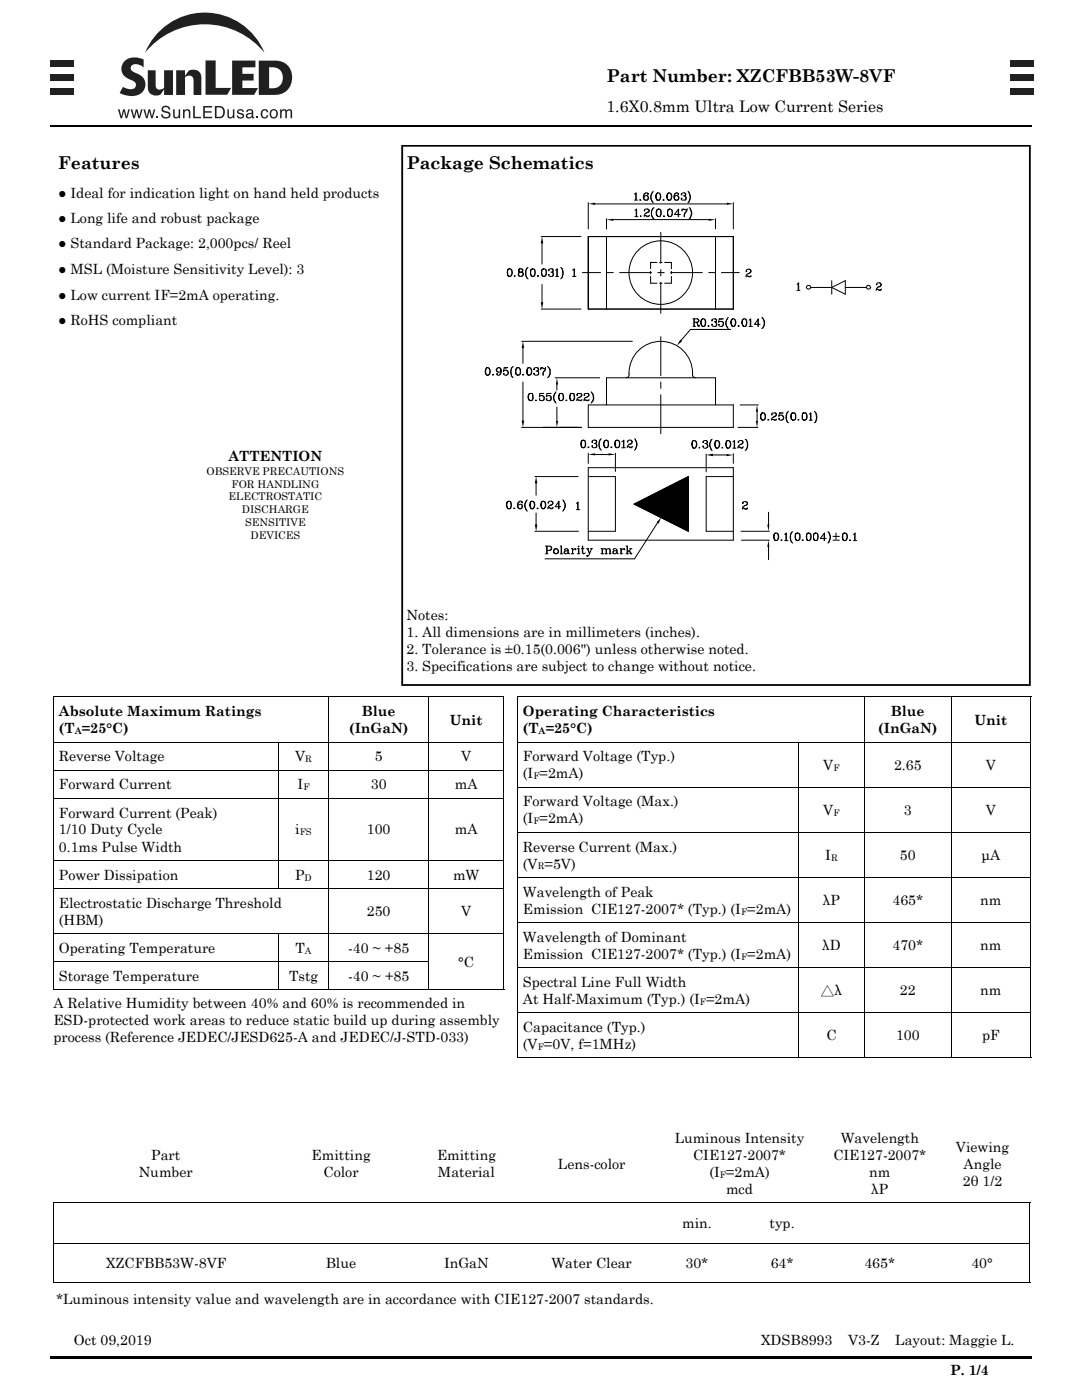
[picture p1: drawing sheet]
<svg xmlns="http://www.w3.org/2000/svg" width="216mm" height="279mm" viewBox="0 0 216 279" stroke-linecap="round" stroke-linejoin="round" font-family="sans-serif">
<g fill="#231f20">
<path d="M10 17.6h4.6v1.3h-4.6z"/>
<path d="M10 14.7h4.6v1.4h-4.6z"/>
<path d="M10 12.1h4.6v1.4h-4.6z"/>
<path d="M201.6 17.6h4.7v1.3h-4.7z"/>
<path d="M201.6 14.7h4.7v1.4h-4.7z"/>
<path d="M201.6 12.1h4.7v1.4h-4.7z"/>
<path d="M25 12a3.6 3.6 0 0 1 3.7-.1v1.6l-1-.6a1 1 0 0 0-1.1 0 1 1 0 0 0-.5 1l.5 .4a2.92 2.92 0 0 1 2.4 2.5 2.73 2.73 0 0 1-3.7 2.3l-1.4-.6 .7-1.2a1.99 1.99 0 0 0 2.4 .1 .92 .92 0 0 0-.7-1.4 2.31 2.31 0 0 1-1.6-3.6z"/>
<path d="M41 12.1h2v5.4h3.1l-.8 1.4h-4.3z"/>
<path d="M46.3 12.1h4.7v1.3h-2.6v1.3h2.2v1.4h-2.2v1.5h3.1l-.8 1.3h-4.4z"/>
<path d="M29.5 14h1.6v2.6a.98 .98 0 0 0 .4 1.2 .98 .98 0 0 0 1.2-.2v-3.6h1.8v5h-1.8v-1.2l-.7 1.1a1.69 1.69 0 0 1-2.5-1.6z"/>
<path d="M35.2 14h1.7v1.1l.8-1a1.69 1.69 0 0 1 2.5 1.6v3.3h-1.6v-2.6a.99 .99 0 0 0-.4-1.2 .99 .99 0 0 0-1.3 .2v3.6h-1.7z"/>
<path d="M31.4 6.6a12.9 12.9 0 0 1 21.4 3.9 15.3 15.3 0 0 0-23.9 0 12.9 12.9 0 0 1 2.5-3.9z"/>
<path d="M23.5 21.8h.4l.3 1.4 .4-1.4h.3l.3 1.4 .4-1.4h.3l-.5 1.8h-.3l-.4-1.4-.3 1.4h-.3z"/>
<path d="M26.1 21.8h.3l.3 1.4 .4-1.4h.3l.4 1.4 .3-1.4h.3l-.5 1.8h-.3l-.3-1.4-.4 1.4h-.3z"/>
<path d="M28.6 21.8h.3l.4 1.4 .3-1.4h.4l.3 1.4 .4-1.4h.3l-.5 1.8h-.3l-.4-1.4-.4 1.4h-.3z"/>
<path d="M31.2 23.2h.4v.4h-.4z"/>
<path d="M32.4 21.3a.92 .92 0 0 1 1.6 .6h-.4a.54 .54 0 0 0-.5-.5 .54 .54 0 0 0-.5 .5l.1 .2a1.89 1.89 0 0 1 1.3 .6 .93 .93 0 0 1-.9 1 .93 .93 0 0 1-1-.9h.4a.61 .61 0 0 0 .6 .6 .61 .61 0 0 0 .6-.6l-.1-.1a1.83 1.83 0 0 1-1.3-.7v-.4z"/>
<path d="M34.5 21.8h.3v1.2a.4 .4 0 0 0 .5 .4 .4 .4 0 0 0 .3-.5l.1-1.1h.2v1.8h-.2v-.3a.6 .6 0 0 1-.7 .3 .6 .6 0 0 1-.5-.6z"/>
<path d="M36.5 21.8h.3v.3a.64 .64 0 0 1 .7-.3 .64 .64 0 0 1 .5 .7v1.1h-.3v-1.1a.44 .44 0 0 0-.6-.4 .44 .44 0 0 0-.3 .6v.9h-.3z"/>
<path d="M38.5 21.2h.4v2.1h1.2v.3h-1.6z"/>
<path d="M40.6 21.2h1.7v.3h-1.4v.7h1.3v.3h-1.3v.8h1.4v.3h-1.7z"/>
<path d="M45.4 21.8h.3v1.2a.4 .4 0 0 0 .4 .4 .4 .4 0 0 0 .4-.5v-1.1h.3v1.8h-.3v-.3a.6 .6 0 0 1-.7 .3 .6 .6 0 0 1-.4-.6z"/>
<path d="M47.5 21.9a.72 .72 0 0 1 1.2 .4h-.3a.38 .38 0 0 0-.4-.3 .38 .38 0 0 0-.4 .4h.1a1.15 1.15 0 0 1 1 .7 .75 .75 0 0 1-.7 .6 .75 .75 0 0 1-.8-.7h.3a.43 .43 0 0 0 .5 .4 .43 .43 0 0 0 .4-.4l-.1-.1a.9 .9 0 0 1-1-.7z"/>
<path d="M51.2 23.2h.3v.4h-.3z"/>
<path d="M52.2 22a.73 .73 0 0 1 .8-.2 .73 .73 0 0 1 .5 .6h-.3a.49 .49 0 0 0-.6-.3 .49 .49 0 0 0-.3 .7 .47 .47 0 0 0 .4 .6 .47 .47 0 0 0 .5-.4h.3a.8 .8 0 0 1-1 .6 .8 .8 0 0 1-.5-1.1z"/>
<path d="M55.9 21.8h.3v.3a.58 .58 0 0 1 1 0 .59 .59 0 0 1 .7-.3 .59 .59 0 0 1 .4 .6v1.2h-.3v-1.4l-.3-.1a.43 .43 0 0 0-.5 .5v1h-.3v-1.2a.4 .4 0 0 0-.5-.3 .4 .4 0 0 0-.2 .6v.9h-.3z"/>
<path d="M51.6 12.1v6.8h3a3.4 3.4 0 0 0 3.7-2.9 3.4 3.4 0 0 0-2.7-3.8zM53.7 13.4a2.18 2.18 0 0 1 2.7 2.1 2.18 2.18 0 0 1-2.7 2.1z"/>
<path d="M42.9 21.2h1a1.24 1.24 0 0 1 1 1.2 1.24 1.24 0 0 1-1 1.2h-1zM43.2 21.4v1.9h.6a.96 .96 0 0 0 .7-.9 .96 .96 0 0 0-.7-1z"/>
<path d="M49.2 22a.76 .76 0 0 1 1.3 .3v1l.2 .1v.2h-.3l-.2-.2a.59 .59 0 0 1-.9 .2 .59 .59 0 0 1 .2-1l.7-.2a.4 .4 0 0 0-.3-.4 .4 .4 0 0 0-.5 .4h-.3zM49.4 23a.42 .42 0 0 0 .5 .4 .42 .42 0 0 0 .3-.7z"/>
<path d="M54 22a.88 .88 0 0 1 1.2 .1 .88 .88 0 0 1 0 1.2 .88 .88 0 0 1-1.2 .1l-.2-.7zM54.3 22.1a.67 .67 0 0 0-.2 .9 .67 .67 0 0 0 .8 .3 .68 .68 0 0 0 .2-.8 .68 .68 0 0 0-.8-.4z"/>
</g>
<path d="M10 25.1h195.9" fill="none" stroke="#000" stroke-width=".34"/>
<g fill="#000">
<path d="M108.2 47.2l.2 1.4h-.5zM117.4 40.7l1.3-.3v.5zM121 43.8l1.4-.1v.4zM141.4 43.7l1.4 .1-1.4 .3zM145.1 40.4l1.2 .3-1.2 .2zM104.3 68.1l.3 1.4h-.5zM107.9 60.3h.5l-.2 1.4zM111.1 75.4l.3 1.3h-.5zM135.7 67.8l.4 .3-1 .9zM104.1 83.9h.5l-.3 1.4zM107 95.1l.2 1.4h-.5zM110.9 84h.5l-.3 1.3z"/>
<path d="M117.4 90.7l1.3-.2v.4zM121.4 90.5l1.4 .2-1.4 .2zM140.9 90.8l1.4-.3v.5zM145 90.6l1.3 .2-1.3 .2zM151.1 80.8l.1 1.4h-.4zM150.8 84h.4l-.1 1.3zM106.7 104.7h.5l-.2 1.3zM131.9 103.2l-.5 1.3-.4-.2zM153.4 107.8l.1 1.4h-.4zM153.1 104.7h.4l-.1 1.3zM10 270.6h195.9v.5h-195.9z"/>
<path d="M80.1 28.9v108h125.6v-108zM80.4 29.3h124.9v107.2h-124.9z"/>
</g>
<g fill="none" stroke="#000" stroke-width=".2">
<path d="M126.6 38.7l.3-.2v1.4M126.6 39.9h.6M126.9 38.6v1.3M127.8 39.9h-.2h.3M128.9 38.5a.86 .86 0 0 0-.1 1.4M129.1 39.1l.2 .2v.5l-.3 .1M129.3 38.7v.1v-.2a.76 .76 0 0 0-.9 .4 .76 .76 0 0 0 .2 .9h.6l.2-.5-.2-.3-.2-.1-.5 .4M130.2 38.3l-.1 .3a1.71 1.71 0 0 0 .1 1.8M130.3 38.2l-.1 .1a1.42 1.42 0 0 0 .1 2.1M131.3 38.5a.92 .92 0 0 0-.2 1.4h.5a.87 .87 0 0 0-.3-1.4 1 1 0 0 0-.2 1.4h.2M131.6 38.6l.2 .7-.2 .6h-.2M132.4 39.9h-.1h.2"/>
<path d="M133.5 38.5a.92 .92 0 0 0-.2 1.4h.5a.87 .87 0 0 0-.3-1.4 .86 .86 0 0 0 0 1.4M133.8 38.6l.2 .7-.2 .6h-.2M135 38.5l-.3 .2-.1 .4v.7l.3 .1M135.2 39.1l.2 .4-.2 .4h-.1M135.3 38.7v.1l.1-.1a.54 .54 0 0 0-.6-.2 .54 .54 0 0 0-.3 .6l.1 .7 .1 .1h.5a.49 .49 0 0 0 .2-.6 .49 .49 0 0 0-.7-.2l-.1 .3M136 38.7v.2v-.3l.3-.1 .5 .2v.3l-.5 .1M136.6 38.5l.2 .2-.2 .4 .3 .3v.3l-.1 .2h-.7l-.2-.2 .1-.2v.2M136.8 39.3v.4l-.1 .2M137.3 38.2l.1 .1a1.51 1.51 0 0 1-.1 2.1M137.4 38.3l.1 .3a1.95 1.95 0 0 1-.1 1.8M101.6 53.6l-.2 .1-.2 .6a.74 .74 0 0 0 .5 .9 .82 .82 0 0 0 .5-.8 .82 .82 0 0 0-.5-.8l-.4 .3v.9l.3 .4M101.9 53.7a.94 .94 0 0 1-.2 1.5"/>
<path d="M102.7 55.1v.1v-.2l.1 .1M103.8 53.6a.35 .35 0 0 0-.3 .4 .35 .35 0 0 0 .3 .3l.5-.1v-.3a.52 .52 0 0 0-.7-.2v.5l.2 .1M103.8 54.3h-.2l-.1 .3 .1 .5 .2 .1M104 53.6a.35 .35 0 0 1 .3 .4 .35 .35 0 0 1-.3 .3h.3l.1 .4a.56 .56 0 0 1-.9 .3l-.1-.3 .2-.4h.2M104.2 54.3l.1 .5-.3 .4M105.2 53.5a1.73 1.73 0 0 0 0 2M105.4 53.4a1.52 1.52 0 0 0 0 2.3M106.3 53.6l-.4 .3v.9l.1 .3 .4 .1a.93 .93 0 0 0 .3-1.3l-.3-.3a.86 .86 0 0 0-.1 1.6M106.5 53.7l.2 .2v.9l-.3 .4M107.4 55.1h-.2h.3M108 47.2h7.9M108.2 48.3v4.4"/>
<path d="M108.2 56.8v3.8M108.5 53.6l-.4 .3v.9l.1 .3h.6l.2-.3v-.9a.48 .48 0 0 0-.8 0v.9l.3 .4M108.7 53.7a.94 .94 0 0 1-.1 1.5M109.5 53.9l.1 .1h-.2a.58 .58 0 0 1 1-.3v.5l-.5 .1M110.1 53.6a.35 .35 0 0 1 .3 .4 .35 .35 0 0 1-.3 .3h.2l.1 .4a.47 .47 0 0 1-.4 .5 .47 .47 0 0 1-.5-.5v.1M110.4 54.4l-.1 .7M110.9 53.9l.3-.3v1.6M110.9 55.2h.6M111.1 53.7v1.5M111.9 53.4a1.52 1.52 0 0 1 0 2.3M112 53.5l.3 .8-.1 1-.2 .2M114.2 55.2h.7"/>
<path d="M114.6 53.7v1.5v-1.6l-.4 .3M116.2 54.4h3.6M117.4 47.2v14.5v-14.5M117.4 40.4v5.3M118.5 40.7h26.7M121 43.7v2M121 47.2v14.5M121.1 54.4h1.3M122.1 43.8h19.5M123.6 54.4h6.4M126.7 42l.3-.3v1.5M126.7 43.2h.6"/>
<path d="M126.9 41.8v1.4M127.9 43.1l-.1 .1v-.1h.2M128.6 42v.1v-.1a.52 .52 0 0 1 .5-.3 .52 .52 0 0 1 .5 .4l-.1 .2-.8 .3-.1 .6M128.7 43l.7 .2 .2-.2-.3 .1-.6-.1-.1 .1M129.1 41.7l.4 .3v.1l-.6 .5M129.8 54.2v.5M129.8 55.2v1.3h1.3M130.3 41.5a1.65 1.65 0 0 0 0 2.1M130.5 41.5l-.5 .5v1.1l.5 .6M131.1 52.4h-1.3v1.2M131.3 54.4h1.2M131.4 41.7a.8 .8 0 0 0-.5 .8 .8 .8 0 0 0 .6 .7 .93 .93 0 0 0 .4-1.2l-.4-.3a.86 .86 0 0 0-.1 1.5"/>
<path d="M131.6 56.5h.5M131.6 52.4h.5M131.7 41.8l.2 .2v.9l-.4 .3M131.9 46.4v6.1M131.9 53.8v1.3M131.9 56.4v6.1M132.5 43.1h-.1h.2M132.6 52.4h1.4v1.2M133.6 41.7l-.4 .3v.9l.2 .2h.6l.1-.2v-.9a.48 .48 0 0 0-.8 0v.9l.3 .3M133.8 54.4h6.3M133.9 41.8a.94 .94 0 0 1-.2 1.4M134 54.2v.5"/>
<path d="M134 55.2v1.3h-1.4M135.3 41.9v1.3M135.7 42.8h-1.1l.8-1.1v1.5M136.1 42l.2-.3 .5 .2 .3-.2-.1 .4-.4 .7v.4M136.1 41.7v.4M136.2 41.9h.6M137 42.1l-.5 .7v.4M137.5 41.5h.2a1.49 1.49 0 0 1-.2 2.2M137.7 41.5l.1 .4a1.73 1.73 0 0 1-.1 1.7M141.4 54.4h1.3M142.8 43.7v2M142.8 47.2v14.5"/>
<path d="M144 54.4h3.5M146.3 40.4v5.3M146.3 47.2v14.5h-28.9M146.3 47.2h-28.9h28.9M148.9 55.1h1l-.2 .2-.6-.2M149 54.1v.1h-.1a.53 .53 0 0 1 .4-.5 .53 .53 0 0 1 .6 .4l-.1 .3-.3 .1a.62 .62 0 0 0-.6 .8M149.5 53.7l.2 .1 .1 .4-.5 .5M159 56.8l.4-.4v1.6M159 58h.6M159.3 56.5v1.5M166 57.4l2.7-1.4v2.7zM166 56v2.7"/>
<path d="M166 57.4h-4.3l-.1-.4-.3-.1-.2 .1-.2 .4 .4 .3 .3-.1 .2-.2M168.7 57.4h4.2M173.7 57.4l-.1-.4-.4-.1-.2 .1-.1 .4 .1 .2 .2 .1 .4-.1 .2-.2M174.9 56.8l.1-.3 .5-.1 .4 .5-.3 .3-.4 .1-.3 .2v.5M175.1 57.7l.3 .3h.3l.2-.3-.3 .2-.5-.2-.2 .1M175.5 56.4l.3 .4-.1 .2-.5 .3M97.2 73.4a.83 .83 0 0 0-.4 .8 .83 .83 0 0 0 .6 .7 .85 .85 0 0 0 .4-.8 .85 .85 0 0 0-.5-.7h-.2a1.15 1.15 0 0 0 .1 1.5M97.5 73.4l.2 .3a1.03 1.03 0 0 1-.3 1.2M98.4 74.8h-.1h.2M99.4 73.4l-.3 .4 .1 .3 .2 .2M99.6 73.4a.91 .91 0 0 1 .1 1.4M99.9 73.9l-.1 .3-.3 .1-.4-.2a.5 .5 0 0 1 .3-.7 .5 .5 0 0 1 .6 .4l-.1 .7a.45 .45 0 0 1-.3 .4 .45 .45 0 0 1-.5-.3h.1"/>
<path d="M100.6 73.4h.7h-.7l-.1 .7a.52 .52 0 0 1 .8-.1 .52 .52 0 0 1-.1 .8l-.3 .1-.4-.3v-.1v.1M101 73.9a.54 .54 0 0 1 .4 .5 .54 .54 0 0 1-.4 .5M102.2 73.3a1.99 1.99 0 0 0 0 1.9M102.4 73.1a1.53 1.53 0 0 0 0 2.3M103.3 73.4l-.4 .3v.9a.55 .55 0 0 0 .9 0v-.9l-.4-.3a.85 .85 0 0 0-.5 .7 .85 .85 0 0 0 .4 .8M103.6 73.4l.2 .3a.93 .93 0 0 1-.4 1.2M104.1 68.1h22.1M104.3 69.2v3.3M104.3 76.2v8M104.4 74.8h-.1h.2M105.5 73.4a.93 .93 0 0 0-.3 1.2l.1 .2a.55 .55 0 0 0 .7-.2 .95 .95 0 0 0-.4-1.2l-.4 .3v.9l.3 .3M105.8 73.4l.2 .3a.93 .93 0 0 1-.4 1.2"/>
<path d="M105.9 78.5h-.3l-.2 .3-.1 .5 .2 .4 .5 .3 .3-.2 .1-.4-.1-.6-.1-.3h-.5a.92 .92 0 0 0 .2 1.5M106.1 78.5l.2 .3v.9l-.3 .3M106.5 73.7v.1a.44 .44 0 0 1 .6-.4 .44 .44 0 0 1 .3 .6h-.4M107 79.9h-.2h.3M107.1 73.4a.35 .35 0 0 1 .3 .3 .35 .35 0 0 1-.3 .3l.4 .2-.1 .6-.5 .1-.4-.2v-.2v.1M107.4 74.2l.1 .4-.2 .2M107.9 73.7l.2-.3 .5 .2 .2-.1v-.1v.4l-.4 .5v.6M107.9 73.5l.3-.1 .4 .2M107.9 73.4v.4M108 61.7h7.9M108.2 78.9l.1 .1a.52 .52 0 0 1 .2 .8l-.3 .2M108.5 78.5h-.8l-.1 .7a.54 .54 0 0 1 1 0v.6l-.6 .2-.4-.1v-.4v.2"/>
<path d="M108.8 73.8a1.15 1.15 0 0 0-.5 1.1M109.3 73.1l.5 .6v1l-.5 .7M109.4 73.3a1.56 1.56 0 0 1 0 1.9M109.6 78.9l.3 .3v.6l-.3 .2M109.9 78.5h-.7l-.2 .7a.54 .54 0 0 1 .8-.2 .54 .54 0 0 1 0 .8 .54 .54 0 0 1-.8-.2h.2l-.1 .1M110.8 75.4h8.9M110.9 78.4l-.2 .2a1.57 1.57 0 0 0 .2 1.7M110.9 78.2a1.54 1.54 0 0 0 0 2.3M111.1 76.5v1.3M111.9 78.5h-.2l-.2 .3-.1 .6 .2 .3 .5 .2 .3-.2 .1-.3-.1-.6-.2-.3-.5 .1a1.04 1.04 0 0 0 .2 1.4M112.2 78.5v.1a1.04 1.04 0 0 1-.2 1.4M113.1 79.9h-.2h.2"/>
<path d="M114.1 78.5h-.2l-.2 .3-.1 .5 .2 .4 .5 .3 .3-.2 .1-.4-.1-.6-.1-.3h-.5a.99 .99 0 0 0 .1 1.5M114.4 78.5l.2 .9-.1 .5-.3 .1M115.2 78.8v.1l-.1-.1a.64 .64 0 0 1 1 0l-.2 .4-.7 .3-.1 .5M115.3 79.8l.6 .2 .2-.2-1 .1M115.8 78.5l.1 .1 .1 .3-.6 .5M116.6 78.8v.1l-.1-.1 .2-.3h.7l.1 .3a.7 .7 0 0 1-.8 .6l-.2 .6M116.7 79.8l.7 .2 .1-.2-1 .1M117.2 78.5l.2 .1 .1 .3-.6 .5M118 78.2a1.54 1.54 0 0 1 0 2.3M118.1 78.4l.1 .2a1.57 1.57 0 0 1-.1 1.7M125.5 74.8a6.4 6.4 0 0 1 6.5-6.7 6.4 6.4 0 0 1 6.2 7l.5 .2M125.5 74.8l-.2 .5h-.3"/>
<path d="M131.9 67.2v7.8M131.9 76.2v1.3M131.9 78.8v7.8M138.3 63.6h.8l.4 .3-.1 .3-.9 .1M138.3 65.2h.5M138.5 63.6v1.6M138.9 64.3l.2 .2 .2 .5h.3M139 64.4l.3 .8h.2l.1-.3M139.1 63.6l.3 .3-.1 .3-.2 .1M140.2 63.6a.83 .83 0 0 0-.4 .8 .83 .83 0 0 0 .6 .8 .93 .93 0 0 0 .3-1.3l-.3-.3a.88 .88 0 0 0-.2 1.6M140.6 63.7a1.15 1.15 0 0 1-.2 1.5M141.4 65.1h-.2h.3"/>
<path d="M142.1 63.9l.1 .1h-.2a.58 .58 0 0 1 .9-.3v.5h-.4M142.7 63.6l.2 .2v.4h-.2a.53 .53 0 0 1 .4 .6 .53 .53 0 0 1-.6 .5 .53 .53 0 0 1-.5-.6h.2l-.1 .1M142.9 64.4v.7M143.5 63.7l.8-.1h-.8l-.1 .7 .4-.2a.48 .48 0 0 1 .6 .6l-.2 .4-.2 .1-.5-.1-.1-.3 .1-.1v.1M144 64.1l.3 .2v.6l-.3 .3M145.2 63.5a1.65 1.65 0 0 0 0 2M145.3 63.4a1.42 1.42 0 0 0 0 2.2M145.8 65.7h-8l-2.1 2.4M146.2 63.6a.83 .83 0 0 0-.4 .8 .83 .83 0 0 0 .6 .8 .84 .84 0 0 0 .5-.8 .84 .84 0 0 0-.6-.8 .93 .93 0 0 0-.1 1.6M146.6 63.7a1.15 1.15 0 0 1-.2 1.5M147.4 65.1h-.1h.2M148.4 63.6a.83 .83 0 0 0-.4 .8 .83 .83 0 0 0 .6 .8 .93 .93 0 0 0 .4-1.3l-.4-.3a.88 .88 0 0 0-.2 1.6"/>
<path d="M148.8 63.7a1.15 1.15 0 0 1-.2 1.5M149.5 63.9l.3-.3v1.6M149.5 65.2h.6M149.7 63.7v1.5M151.2 63.8v1.4M151.7 64.7h-1.1l.7-1.1v1.6M152 63.4l.5 .6v1l-.5 .6M152.2 63.5a1.65 1.65 0 0 1 0 2M104.1 85.3h11.9M105.1 99.9a1.68 1.68 0 0 0 0 2M105.2 99.8a1.51 1.51 0 0 0 0 2.3M106.7 95.1h8.6"/>
<path d="M107 96.3v2.5M111.1 81.2v3M112.3 99.8a1.51 1.51 0 0 1 0 2.3M112.4 99.9a1.68 1.68 0 0 1 0 2M116.4 87.8l-.5 .4v.8l.2 .3 .3 .1a.87 .87 0 0 0 .4-1.2l-.1-.3a.74 .74 0 0 0-.8 .5 .74 .74 0 0 0 .3 .9l.2 .1M116.6 87.9l.2 .3v.8l-.4 .4M117.4 80.8h28.9v4.5h-28.9zM117.4 90.5v2M117.4 95.1h5.4v10.9h-5.4M117.4 93.3h28.9v14.5h-28.9zM117.5 89.3h-.2h.2M118.1 88.2v.1a.44 .44 0 0 1 .6-.5 .44 .44 0 0 1 .3 .6l-.4 .1"/>
<path d="M118.5 90.7h3.2M118.7 87.8a.35 .35 0 0 1 .3 .4 .35 .35 0 0 1-.3 .3l.4 .2-.1 .6-.5 .1-.3-.1-.1-.3M119 88.6l.1 .4-.2 .3M119.8 87.7a1.73 1.73 0 0 0 0 2M120 87.6a1.53 1.53 0 0 0 0 2.3M120.9 87.8a.8 .8 0 0 0-.5 .8 .8 .8 0 0 0 .6 .8 .87 .87 0 0 0 .4-1.2l-.1-.3a.74 .74 0 0 0-.8 .5 .74 .74 0 0 0 .3 .9l.1 .1M121 80.8v-5.4h21.8v5.4M121.2 87.9l.2 .3v.8l-.4 .4M122 89.3h-.1h.2M122.8 90.5v3.6M123.1 87.8l-.4 .4v.8l.4 .4 .4-.1 .1-.3v-.8l-.1-.3a.74 .74 0 0 0-.8 .5 .74 .74 0 0 0 .3 .9l.1 .1M123.4 87.9a.94 .94 0 0 1-.2 1.5"/>
<path d="M124.1 88.2l.4-.4v1.6M124.1 89.4h.6M124.4 87.9v1.5M125.3 88.2v-.3l.5-.1 .4 .5-.3 .3-.4 .1-.2 .2-.1 .5M125.4 89.1l.4 .3h.2l.2-.3-.3 .2-.5-.2-.2 .1M125.8 87.8l.3 .4-.1 .2-.5 .3M126.6 87.6l.2 .1a1.62 1.62 0 0 1-.2 2.2M126.8 87.7l.1 .3a1.79 1.79 0 0 1-.1 1.7M138.5 87.9a.88 .88 0 0 0 0 1.5 .8 .8 0 0 0 .6-.7 .8 .8 0 0 0-.6-.8l-.2 .1a1.15 1.15 0 0 0 .2 1.4M138.7 88a1.02 1.02 0 0 1-.1 1.4M139.6 89.4h.1M140.3 88.2v.1l-.1-.1a.59 .59 0 0 1 1-.1l-.1 .4h-.4"/>
<path d="M140.9 87.9l.2 .2-.2 .4 .3 .4a.52 .52 0 0 1-.2 .5 .52 .52 0 0 1-.6 0l-.2-.3 .2-.1-.1 .1M140.9 90.6v3.6M141.1 88.7l.1 .4-.2 .3M141.9 87.7l-.1 .4a1.73 1.73 0 0 0 .1 1.7M142.1 90.8h3.1M142.1 87.7h-.2a1.61 1.61 0 0 0 .2 2.2M143 87.9a.88 .88 0 0 0 0 1.5 .8 .8 0 0 0 .6-.7 .8 .8 0 0 0-.5-.8l-.2 .1a1.15 1.15 0 0 0 .1 1.4M143.3 88a1.02 1.02 0 0 1-.1 1.4M144.1 89.4h.1M145.2 87.9a.88 .88 0 0 0 0 1.5 .8 .8 0 0 0 .6-.7 .8 .8 0 0 0-.5-.8l-.2 .1a1.15 1.15 0 0 0 .1 1.4M145.5 88a1.02 1.02 0 0 1-.1 1.4M146.2 88.2l.4-.3v1.5"/>
<path d="M146.2 89.4h.6M146.3 95.1h-5.4v10.9h5.4M146.3 90.5v2M146.5 88v1.4M147.3 85.3h3.9M147.3 88.2l.1 .1h-.1a.48 .48 0 0 1 .6-.4 .48 .48 0 0 1 .3 .6l-.7 .3-.2 .4v.2M147.5 89.2l.4 .2h.3l.1-.2a.72 .72 0 0 1-1 0v.1M147.7 80.8h3.6M147.9 87.9l.3 .2v.4l-.5 .3M148.7 87.7a1.52 1.52 0 0 1 0 2.2M148.9 87.7l.2 .6v1l-.2 .5M151.1 81.9v2.3"/>
<path d="M152.2 82.4h-.2l-.2 .3-.1 .6 .2 .3 .5 .2 .2-.2 .2-.3-.1-.6-.2-.3-.5 .1a1.04 1.04 0 0 0 .2 1.4M152.4 82.4a.99 .99 0 0 1-.1 1.5M153.4 83.8h-.2h.2M154 82.7v.1l-.1-.1a.64 .64 0 0 1 1.1 0l-.3 .4-.7 .3-.1 .5M154.2 83.7l.6 .2 .2-.2-1.1 .1M154.6 82.4l.2 .1 .1 .3-.6 .5M156 82.8l.3 .5-.1 .4-.2 .2M156.2 82.4h-.6l-.2 .7a.55 .55 0 0 1 .7-.2 .55 .55 0 0 1 .2 .8l-.6 .2-.2-.1v-.4v.2M157.2 82.2a2.14 2.14 0 0 0 0 2.1M157.3 82.1a1.54 1.54 0 0 0 0 2.3M158.3 82.4h-.3l-.2 .3v.9a.55 .55 0 0 0 1 0v-.9l-.2-.3h-.5a.92 .92 0 0 0 .2 1.5M158.5 82.4a.92 .92 0 0 1-.2 1.5"/>
<path d="M159.4 83.8h-.2h.2M160.5 82.4h-.3l-.1 .3-.1 .6 .2 .4 .2 .2 .3-.1 .2-.2 .2-.4-.3-.8-.6 .1-.1 1.1 .4 .3M160.7 82.4a.92 .92 0 0 1-.2 1.5M161.5 82.7l.3-.3v1.5M161.5 83.9h.6M161.7 82.4v1.5M162.5 82.1a1.54 1.54 0 0 1 0 2.3M162.7 82.2a2.14 2.14 0 0 1 0 2.1M101.5 100a.83 .83 0 0 0-.5 .8 .83 .83 0 0 0 .6 .7 .93 .93 0 0 0 .4-1.2l-.4-.3a.9 .9 0 0 0-.1 1.5M101.8 100.1a1.15 1.15 0 0 1-.2 1.4M102.7 101.5h-.2h.2M103.8 100a.94 .94 0 0 0-.1 1.5"/>
<path d="M104 100.7l.2 .1v.5l-.4 .2M104.2 100.3v-.2a.74 .74 0 0 0-.9 .5 .74 .74 0 0 0 .5 .9h.3l.2-.4-.1-.3-.4-.2-.4 .2-.1 .2M106.1 100a.83 .83 0 0 0-.4 .8 .83 .83 0 0 0 .6 .7 .85 .85 0 0 0 .4-.7 .85 .85 0 0 0-.5-.8l-.2 .1a1.15 1.15 0 0 0 .1 1.4M106.5 100.1a1.15 1.15 0 0 1-.2 1.4M106.7 106h8.7M107 102.4v2.5M107.3 101.5h-.2h.3M108.3 100a.83 .83 0 0 0-.4 .8 .83 .83 0 0 0 .6 .7 .85 .85 0 0 0 .4-.7 .85 .85 0 0 0-.5-.8l-.2 .1a1.02 1.02 0 0 0 .1 1.4M108.7 100.1a1.15 1.15 0 0 1-.2 1.4M108.8 109h.9l.4 .3-.2 .5h-.7M108.8 110.5h.5M109.1 109v1.5"/>
<path d="M109.2 109v1.5M109.4 100.3v.1l-.1-.1a.6 .6 0 0 1 1.1 0l-.3 .5-.4 .1-.3 .2-.1 .4M109.6 101.3l.3 .2h.3l.2-.2-.3 .2-.5-.2-.3 .1M109.7 109l.3 .3v.2l-.3 .3M110 100l.3 .4-.3 .4-.3 .1M110.9 109.5l-.3 .1-.2 .3a.48 .48 0 0 0 .6 .6l.4-.2a.53 .53 0 0 0-.1-.6 .53 .53 0 0 0-.6-.1l-.2 .5 .4 .4M111 109.5l.3 .3a.5 .5 0 0 1-.3 .7M111.5 100.2v1.3M111.8 110.5h.5M111.8 109h.2v1.5M111.9 101.1h-1.1l.7-1.1v1.5M112 109v1.5"/>
<path d="M112.7 109.7l-.1 .1 .3-.3 .4 .1 .1 .7 .2 .2M112.9 109.9l-.3 .3v.1l.3 .2M113.3 109.7v.6l.4 .2M113.3 109.8l-.7 .2v.2v.2l.3 .1 .4-.2M114 110.5h.5M114 109.5h.2v1M114.8 109.6v.2v-.3l-.3 .1-.3 .3M115 100.4l.3-.2v1.5M115 101.7h.7M115.2 110.5h.5M115.2 109.5h.3v1M115.3 100.3v1.4"/>
<path d="M115.4 109v.2l.1-.2M115.4 109.5v1M116 109.5h.5M116.2 109v1.3l.2 .2 .4-.2M116.3 109v1.3l.1 .2M117 109.5h.5M117.2 109.5l.4 1M117.3 109.5l.3 .8M117.8 109.5h.4M118.1 109.5l-.6 1.4-.3 .1-.2-.1h.2M119.9 110.5h.5M119.9 109.5h.3v1"/>
<path d="M120.2 109.8a.48 .48 0 0 1 .8 0v.7M120.7 109.5l.2 .3v.7M120.7 110.5h.5M121 109.8a.45 .45 0 0 1 .7-.2l.1 .9M121.5 110.5h.4M121.5 109.5l.2 .3v.7M122.4 109.7l.1-.2h.4l.2 .3v.5l.2 .2-.3-.2v-.6M122.5 109.9l-.1 .1v.4l.1 .1M123 109.8l-.5 .1-.2 .3v.1l.2 .2 .5-.2M123.7 110.5h.5M123.7 109.5h.3v1M123.9 109.5v1"/>
<path d="M124.6 109.6v.2v-.3h-.3l-.3 .4M124.9 110.5h.5M124.9 109h.3M125.2 110.5v-1.5v1.5M125.5 109.9l.4 .6M125.6 109.9l.4 .6M125.7 110.5h.4M125.7 109.5h.4M125.9 109.5l-.7 .8M126.5 100.6l10.9-5.5v10.9zM131.3 104.3l-4.7 7.2h-17.9M147.9 106h5.6"/>
<path d="M147.9 107.8h5.6M148.2 100.4v.1v-.2l.3-.2 .6 .2a.72 .72 0 0 1-.7 .7l-.2 .2v.4M148.4 101.4l.3 .2 .4-.1v-.1l-.2 .1-.5-.1-.2 .1M148.8 100.1l.3 .3a.55 .55 0 0 1-.6 .6M153.4 102.2v2.7M153.4 109v2.7M154.8 106.4a.83 .83 0 0 0-.4 .8 .83 .83 0 0 0 .6 .7 .85 .85 0 0 0 .4-.8 .85 .85 0 0 0-.5-.7l-.3 .1a1.15 1.15 0 0 0 .2 1.4M155 106.5a1.02 1.02 0 0 1 0 1.4M156 107.8h-.2h.3M156.6 106.6h.1l.2-.2v1.5M156.6 107.9h.6M156.8 106.5v1.4"/>
<path d="M158 106.2a1.73 1.73 0 0 0 0 2M158.2 106.1a1.52 1.52 0 0 0 0 2.3M159.1 106.4l-.4 .2v1l.2 .2 .3 .1 .4-.3v-1a.48 .48 0 0 0-.8 0v1l.3 .3M159.4 106.5a.94 .94 0 0 1-.2 1.4M160.2 107.8h-.2h.3M161.3 106.4l-.2 .1-.2 .5a.74 .74 0 0 0 .5 .9l.4-.3v-1a.48 .48 0 0 0-.8 0v1l.3 .3M161.6 106.5a.94 .94 0 0 1-.2 1.4M162.7 106.4l-.4 .2v1l.2 .2 .3 .1a.93 .93 0 0 0 .4-1.3l-.4-.2a.86 .86 0 0 0-.1 1.5M163 106.5l.2 .1v1l-.4 .3M164.4 106.5v1.4M164.9 107.5h-1.2l.8-1.1v1.5M165.2 106.1l.2 .1a1.61 1.61 0 0 1-.2 2.2"/>
<path d="M165.4 106.2l.1 .3a1.74 1.74 0 0 1-.1 1.7M166.2 107.8h1.3M166.2 107h1.3M166.8 106.4v1.2M168.5 106.4l-.3 .1-.1 .5a.81 .81 0 0 0 .4 .9 .8 .8 0 0 0 .6-.7 .8 .8 0 0 0-.5-.8l-.4 .2v1l.3 .3M168.8 106.5a1.02 1.02 0 0 1-.1 1.4M169.6 107.8h.1M170.3 106.6h.2l.1-.2v1.5M170.3 107.9h.7M170.5 106.5v1.4M10.6 139.1h90M10.7 139v58.4"/>
<path d="M65.6 139.2v8.8M85.6 139.2v8.8M100.5 139v58.4M103.2 139.1h102.6M103.3 139v72M172.5 139.2v8.8M189.8 139.2v8.8M205.7 139v72M10.8 148.1h89.6M10.8 153.7h89.6M10.8 159.3h89.6M55.6 148.2v5.4"/>
<path d="M55.6 153.8v5.4M55.6 159.4v12.2M65.6 148.2v5.4M65.6 153.8v5.4M65.6 159.4v12.2M85.6 148.2v5.4M85.6 153.8v5.4M85.6 159.4v12.2M103.4 148.1h102.2M103.4 157.1h102.2M159.3 148.2v8.8M159.3 157.2v8.8"/>
<path d="M172.5 148.2v8.8M172.5 157.2v8.8M189.8 148.2v8.8M189.8 157.2v8.8M10.8 171.7h89.6M10.8 177.3h89.6M55.6 171.7v5.5M65.6 171.7v14.5M85.6 171.7v14.5M103.4 166.1h102.2M103.4 175.1h102.2M159.3 166.2v8.8"/>
<path d="M159.3 175.2v8.8M172.5 166.2v8.8M172.5 175.2v8.8M189.8 166.2v8.8M189.8 175.2v8.8M10.6 197.5h90M10.8 186.3h89.6M10.8 191.9h74.9M55.6 186.4v5.4M55.6 191.9v5.5M65.6 186.4v5.4M65.6 191.9v5.5"/>
<path d="M85.6 186.4v5.4M85.6 191.9v5.5M103.4 184.1h102.2M103.4 193.1h102.2M159.3 184.1v8.9M159.3 193.1v8.9M172.5 184.1v8.9M172.5 193.1v8.9M189.8 184.1v8.9M189.8 193.1v8.9M103.2 211.1h102.6M103.4 202h102.2"/>
<path d="M159.3 202.1v8.9M172.5 202.1v8.9M189.8 202.1v8.9M10.6 240.1h195M10.6 256h195M10.7 240.1v15.8M10.8 248.1h194.6M205.5 240.1v15.8"/>
<circle cx="131.9" cy="54.4" r="6.3"/>
</g>
<path d="M126.5 100.6l10.9-5.5v10.9z" fill="#000" stroke="#000" stroke-width=".2"/>
<g font-size="3.5">
<text x="121" y="16.3">Part Number: XZCFBB53W-8VF</text>
<text x="11.6" y="33.8">Features</text>
<text x="81.1" y="33.8">Package Schematics</text>
</g>
<text font-size="3.2" x="121" y="22.3">1.6X0.8mm Ultra Low Current Series</text>
<g font-size="2.8">
<text x="11.6" y="39.4">● Ideal for indication light on hand held products</text>
<text x="11.6" y="44.5">● Long life and robust package</text>
<text x="11.6" y="49.6">● Standard Package: 2,000pcs/ Reel</text>
<text x="11.6" y="54.7">● MSL (Moisture Sensitivity Level): 3</text>
<text x="11.6" y="59.8">● Low current IF=2mA operating.</text>
<text x="11.6" y="64.9">● RoHS compliant</text>
<text x="45.6" y="92.1">ATTENTION</text>
<text x="81.1" y="123.8">Notes:</text>
<text x="81.1" y="127.2">1. All dimensions are in millimeters (inches).</text>
<text x="81.1" y="130.6">2. Tolerance is ±0.15(0.006&quot;) unless otherwise noted.</text>
<text x="81.1" y="134">3. Specifications are subject to change without notice.</text>
<text x="11.8" y="143">Absolute Maximum Ratings</text>
<text x="72.2" y="143">Blue</text>
<text x="104.4" y="142.9">Operating Characteristics</text>
<text x="177.8" y="142.9">Blue</text>
<text x="11.8" y="146.3">(T =25°C)</text>
<text x="69.7" y="146.3">(InGaN)</text>
<text x="89.8" y="144.7">Unit</text>
<text x="104.4" y="146.3">(T =25°C)</text>
<text x="175.3" y="146.3">(InGaN)</text>
<text x="194.5" y="144.7">Unit</text>
<text x="11.8" y="151.9">Reverse Voltage</text>
<text x="58.9" y="151.9">V</text>
<text x="74.8" y="151.9">5</text>
<text x="92" y="151.9">V</text>
<text x="104.4" y="152">Forward Voltage (Typ.)</text>
<text x="104.4" y="155.3">(I =2mA)</text>
<text x="164.3" y="153.6">V</text>
<text x="178.4" y="153.6">2.65</text>
<text x="196.7" y="153.6">V</text>
<text x="11.8" y="157.5">Forward Current</text>
<text x="59.4" y="157.5">I</text>
<text x="74" y="157.5">30</text>
<text x="90.8" y="157.5">mA</text>
<text x="104.4" y="161">Forward Voltage (Max.)</text>
<text x="11.8" y="163.2">Forward Current (Peak)</text>
<text x="11.8" y="166.5">1/10 Duty Cycle</text>
<text x="58.9" y="166.5">i</text>
<text x="73.2" y="166.5">100</text>
<text x="90.8" y="166.5">mA</text>
<text x="104.4" y="164.3">(I =2mA)</text>
<text x="164.3" y="162.6">V</text>
<text x="180.4" y="162.6">3</text>
<text x="196.7" y="162.6">V</text>
<text x="11.8" y="169.9">0.1ms Pulse Width</text>
<text x="104.4" y="169.9">Reverse Current (Max.)</text>
<text x="104.4" y="173.3">(V =5V)</text>
<text x="164.7" y="171.6">I</text>
<text x="179.6" y="171.6">50</text>
<text x="195.8" y="171.6">μA</text>
<text x="11.8" y="175.5">Power Dissipation</text>
<text x="58.9" y="175.5">P</text>
<text x="73.2" y="175.5">120</text>
<text x="90.4" y="175.5">mW</text>
<text x="104.4" y="178.9">Wavelength of Peak</text>
<text x="11.8" y="181.1">Electrostatic Discharge Threshold</text>
<text x="11.8" y="184.5">(HBM)</text>
<text x="73.2" y="182.8">250</text>
<text x="92" y="182.8">V</text>
<text x="104.4" y="182.3">Emission CIE127-2007* (Typ.) (I =2mA)</text>
<text x="164.2" y="180.6">λP</text>
<text x="178.1" y="180.6">465*</text>
<text x="195.6" y="180.6">nm</text>
<text x="11.8" y="190.1">Operating Temperature</text>
<text x="59" y="190.1">T</text>
<text x="69.5" y="190.1">-40 ~ +85</text>
<text x="104.4" y="187.9">Wavelength of Dominant</text>
<text x="104.4" y="191.3">Emission CIE127-2007* (Typ.) (I =2mA)</text>
<text x="164" y="189.6">λD</text>
<text x="178.1" y="189.6">470*</text>
<text x="195.6" y="189.6">nm</text>
<text x="11.8" y="195.7">Storage Temperature</text>
<text x="57.7" y="195.7">Tstg</text>
<text x="69.5" y="195.7">-40 ~ +85</text>
<text x="91.4" y="192.9">°C</text>
<text x="104.4" y="196.9">Spectral Line Full Width</text>
<text x="10.7" y="201.1">A Relative Humidity between 40% and 60% is recommended in</text>
<text x="104.4" y="200.3">At Half-Maximum (Typ.) (I =2mA)</text>
<text x="163.7" y="198.6">△λ</text>
<text x="179.6" y="198.6">22</text>
<text x="195.6" y="198.6">nm</text>
<text x="10.7" y="204.5">ESD-protected work areas to reduce static build up during assembly</text>
<text x="10.7" y="207.9">process (Reference JEDEC/JESD625-A and JEDEC/J-STD-033)</text>
<text x="104.4" y="205.9">Capacitance (Typ.)</text>
<text x="104.4" y="209.3">(V =0V, f=1MHz)</text>
<text x="164.9" y="207.6">C</text>
<text x="178.8" y="207.6">100</text>
<text x="196" y="207.6">pF</text>
<text x="30.2" y="231.5">Part</text>
<text x="62.2" y="231.5">Emitting</text>
<text x="87.2" y="231.5">Emitting</text>
<text x="111.3" y="233.2">Lens-color</text>
<text x="134.6" y="228.2">Luminous Intensity</text>
<text x="138.3" y="231.5">CIE127-2007*</text>
<text x="166.3" y="231.5">CIE127-2007*</text>
<text x="167.8" y="228.2">Wavelength</text>
<text x="190.7" y="229.8">Viewing</text>
<text x="192.3" y="233.2">Angle</text>
<text x="27.7" y="234.9">Number</text>
<text x="64.6" y="234.9">Color</text>
<text x="87.4" y="234.9">Material</text>
<text x="141.5" y="234.9">(I =2mA)</text>
<text x="144.9" y="238.3">mcd</text>
<text x="173.5" y="234.9">nm</text>
<text x="173.8" y="238.3">λP</text>
<text x="192.2" y="236.6">2θ 1/2</text>
<text x="136.1" y="245.2">min.</text>
<text x="153.6" y="245.2">typ.</text>
<text x="21.1" y="253.1">XZCFBB53W-8VF</text>
<text x="65" y="253.1">Blue</text>
<text x="88.6" y="253.1">InGaN</text>
<text x="110" y="253.1">Water Clear</text>
<text x="136.8" y="253.1">30*</text>
<text x="153.8" y="253.1">64*</text>
<text x="172.5" y="253.1">465*</text>
<text x="193.8" y="253.1">40°</text>
<text x="11.2" y="260.2">*Luminous intensity value and wavelength are in accordance with CIE127-2007 standards.</text>
<text x="14.7" y="268.4">Oct 09,2019</text>
<text x="151.8" y="268.4">XDSB8993</text>
<text x="169.2" y="268.4">V3-Z</text>
<text x="178.6" y="268.4">Layout: Maggie L.</text>
<text x="189.6" y="274.4">P. 1/4</text>
</g>
<g font-size="2.1">
<text x="41.2" y="94.8">OBSERVE PRECAUTIONS</text>
<text x="45.6" y="99.9">ELECTROSTATIC</text>
<text x="46.2" y="97.3">FOR HANDLING</text>
<text x="48.3" y="102.4">DISCHARGE</text>
<text x="48.9" y="105">SENSITIVE</text>
<text x="50" y="107.5">DEVICES</text>
</g>
<g font-size="1.8">
<text x="14.9" y="146.5">A</text>
<text x="107.5" y="146.5">A</text>
<text x="60.9" y="152.1">R</text>
<text x="106.4" y="155.5">F</text>
<text x="166.3" y="153.8">F</text>
<text x="60.5" y="157.7">F</text>
<text x="59.8" y="166.7">FS</text>
<text x="106.4" y="164.5">F</text>
<text x="166.3" y="162.8">F</text>
<text x="107.3" y="173.5">R</text>
<text x="165.8" y="171.8">R</text>
<text x="60.8" y="175.7">D</text>
<text x="147.9" y="182.5">F</text>
<text x="60.9" y="190.3">A</text>
<text x="147.9" y="191.5">F</text>
<text x="139.7" y="200.5">F</text>
<text x="107.3" y="209.5">F</text>
<text x="143.6" y="235.1">F</text>
</g>
</svg>
